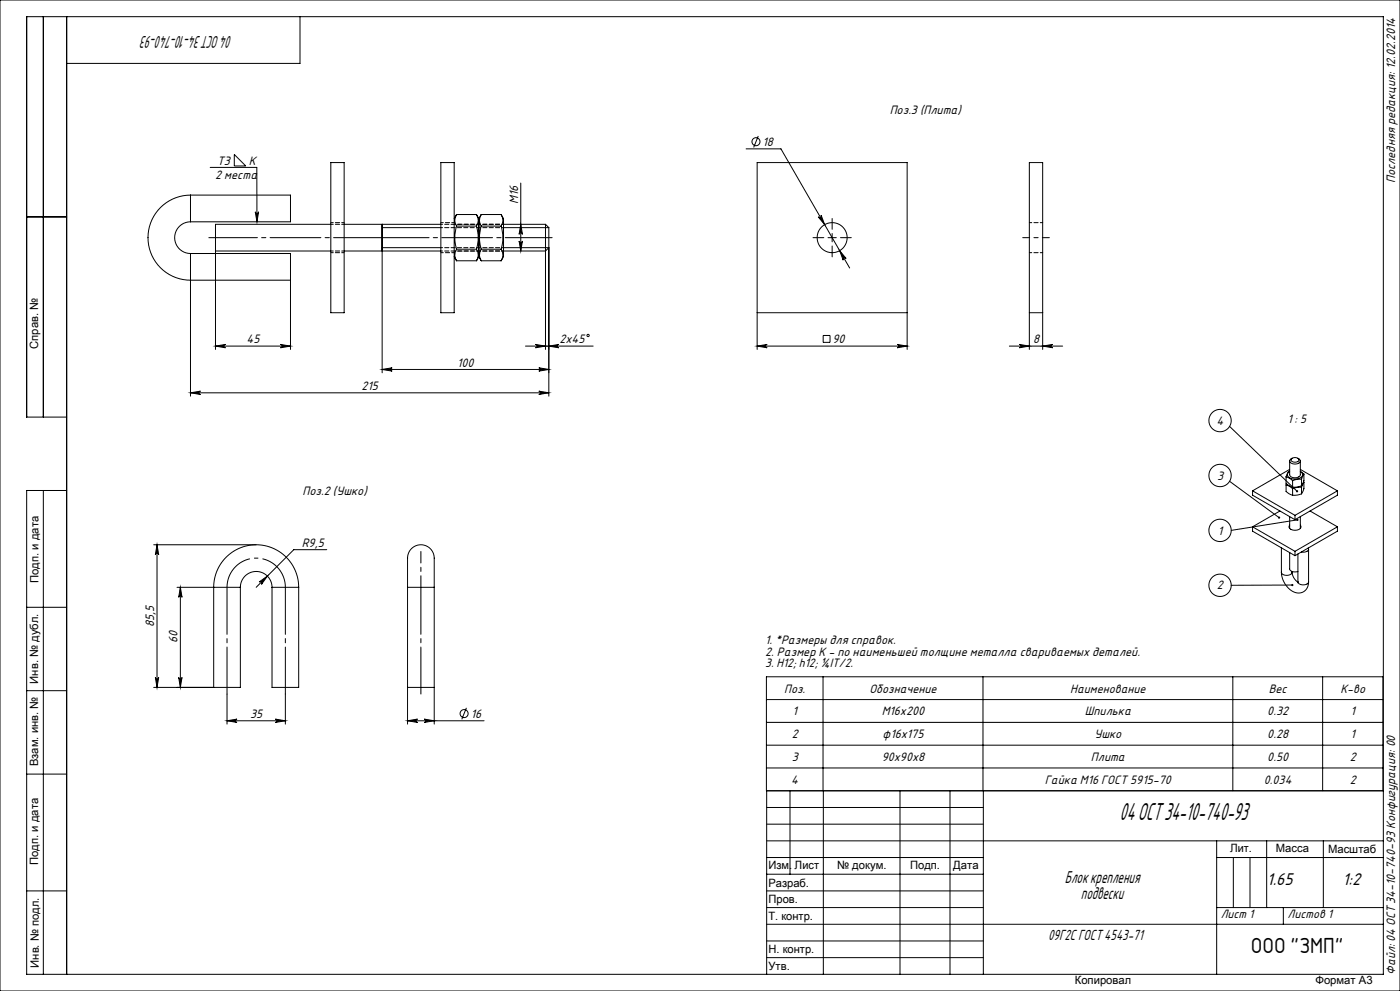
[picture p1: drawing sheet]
<svg xmlns="http://www.w3.org/2000/svg" width="420mm" height="297mm" viewBox="0 0 420 297" stroke-linecap="round" stroke-linejoin="round" font-family="sans-serif">
<g fill="none" stroke="#000" stroke-width=".3">
<path d="M0 0h420v297h-420zM13 5v120M20 5v287M90 5v14h-70M57.1 58.5a12.8 12.8 0 0 0-12.7 12.7 12.8 12.8 0 0 0 12.7 12.8M57.1 58.5h30v8h-30M57.1 58.5v8M63.1 50.2h13.9l.1 16.3M70.3 46.3l3.4 3.4h-3.4zM99.2 48.7h4v45h-4zM132.3 48.7h4v45h-4zM156.2 54.9v20.3"/>
<path d="M223.8 44.6h10.5l20.6 35.7M227.5 40.7l-1.4 3.5M8 65h12M57.1 66.5a4.8 4.8 0 0 0-4.7 4.7 4.8 4.8 0 0 0 4.7 4.8M57.1 76h30v8M57.1 76v8M64.6 75.2v29.5M64.6 75.2h34.6M76.6 63.5a.5 .5 0 0 0 .5 .5 .5 .5 0 0 0 .5-.5l-.5 3zM99.2 67.2h-34.6v8M103.2 75.2h29.1M103.2 67.2h29.1"/>
<path d="M114.6 75.2v-8v8M114.6 68.2h17.7M132.3 74.2h-17.7v37.5M136.3 76.9l.7 1.3M137 64.3a3.1 3.1 0 0 0 0 3.5M137 67.8a11.5 11.5 0 0 0 0 6.9M137 74.7a3.1 3.1 0 0 0 0 3.5M137 64.3l-.7 1.2M137 78.2h5.9M137 74.7h5.9M137 67.8h5.9M137 64.3h5.9"/>
<path d="M142.9 67.8a11.5 11.5 0 0 1 0 6.9M142.9 64.3a3.1 3.1 0 0 1 0 3.5M142.9 74.7a3.1 3.1 0 0 1 0 3.5M142.9 64.3l.8 1.2M143.7 65.5v11.4M143.7 76.9l.7 1.3M143.7 76.9l-.8 1.3M144.4 74.7a3.1 3.1 0 0 0 0 3.5M144.4 67.8a11.5 11.5 0 0 0 0 6.9M144.4 64.3a3.1 3.1 0 0 0 0 3.5M144.4 64.3l-.7 1.2M144.4 78.2h5.9"/>
<path d="M144.4 74.7h5.9M144.4 67.8h5.9M144.4 64.3h5.9M150.3 74.7a3.1 3.1 0 0 1 0 3.5M150.3 67.8a11.5 11.5 0 0 1 0 6.9M150.3 64.3a3.1 3.1 0 0 1 0 3.5M150.3 64.3l.8 1.2v11.4l-.8 1.3M151.1 74.2h13.5M151.1 68.2h13.5M151.1 75.2h12.5M151.1 67.2h12.5M155.7 72.2a.5 .5 0 0 0 .5 .5 .5 .5 0 0 0 .5-.5l-.5 3z"/>
<path d="M156.2 67.2l.5 3a.5 .5 0 0 0-.5-.4 .5 .5 0 0 0-.5 .4zM163.6 67.2v8M163.6 67.2l1 1M163.6 75.2v29.5M164.6 68.2v6M164.6 74.2l-1 1M164.6 74.2v44.5M245.5 65a.5 .5 0 0 0 .6 .1 .5 .5 0 0 0 .2-.6l1.1 2.8zM248.4 71.2h2.5M249.6 70v2.5M251.9 75.1l1.9 2.4a.5 .5 0 0 0-.6-.2 .5 .5 0 0 0-.2 .7zM57.1 84v34.7"/>
<path d="M57.1 84h30M87.1 84v20.7M227.1 93.7h45M308.8 93.7h4M57.1 117.7l3-.5a.5 .5 0 0 0-.4 .5 .5 .5 0 0 0 .4 .5zM57.1 117.7h107.5M64.6 103.7l3-.5a.5 .5 0 0 0-.4 .5 .5 .5 0 0 0 .4 .5zM64.6 103.7h22.5M84.1 103.2l3 .5-3 .5a.5 .5 0 0 0 .5-.5 .5 .5 0 0 0-.5-.5zM114.6 110.7l3-.5a.5 .5 0 0 0-.4 .5 .5 .5 0 0 0 .4 .5zM114.6 110.7h50M157.6 103.7h20.3"/>
<path d="M160.6 103.2l3 .5-3 .5a.5 .5 0 0 0 .5-.5 .5 .5 0 0 0-.5-.5zM161.6 110.2l3 .5-3 .5a.5 .5 0 0 0 .5-.5 .5 .5 0 0 0-.5-.5zM161.6 117.2l3 .5-3 .5a.5 .5 0 0 0 .5-.5 .5 .5 0 0 0-.5-.5zM164.6 103.7l3-.5a.5 .5 0 0 0-.4 .5 .5 .5 0 0 0 .4 .5zM227.1 103.7l3-.5a.5 .5 0 0 0-.4 .5 .5 .5 0 0 0 .4 .5zM227.1 103.7h45M227.1 104.7v-56h45v56M246.9 100.5h2.1v2.1h-2.1zM269.1 103.2l3 .5-3 .5a.5 .5 0 0 0 .5-.5 .5 .5 0 0 0-.5-.5zM302.8 103.7h16M305.8 103.2l3 .5-3 .5a.5 .5 0 0 0 .5-.5 .5 .5 0 0 0-.5-.5zM308.8 104.7v-56h4v56"/>
<path d="M312.8 103.7l3-.5a.5 .5 0 0 0-.5 .5 .5 .5 0 0 0 .5 .5zM20 125h-12v-120h407v287h-407v-145h12M368.9 127.8l20.2 19.4M386.9 138.2v4.1a1.85 1.85 0 0 0 3.2 0v-4.1M387.5 137.5a1.39 1.39 0 0 1 2.2 .4 1.37 1.37 0 0 1-2.4-.2zM387.6 137.3a.88 .88 0 0 0-.7 1.1 .88 .88 0 0 0 1.1 .6 1.35 1.35 0 0 0 2-1.1l-.7-.6M13 147v145M368.9 144.2l14.8 10.9M375.8 157.9l12.7 7.3M375.8 147.1v1.3l12.7 7.4M375.8 157.9v1.3l12.7 7.3M375.8 147.1l12.7 7.3"/>
<path d="M384 153.1l-8.2 4.8M385.8 142.9l2 1.1M385.8 142.9v2l2 1.1M385.8 145.3l2 1.2M385.8 145.3v2l2 1.1M385.9 145l-.1 .3M386.9 141.3a1.06 1.06 0 0 0-.7 1.2 1.06 1.06 0 0 0 1.1 .9 2.64 2.64 0 0 0 3.5-1.1l-.2-.6-.5-.4 1.1 .8M386.9 141.2l-.6 .4-.5 1.3M386.9 157.4a.9 .9 0 0 0 0 1 .9 .9 0 0 0 .8 .4 1.78 1.78 0 0 0 2.6-1.1l-.2-.3M386.9 154.8v3.6M386.9 140.7l-11.1 6.4M387.8 144v2"/>
<path d="M387.8 146.5v1.9M388.5 154.4v1.4M389.2 155.8l-19.8 3.2M390.1 154.8v3.6M390.1 140.7l11.1 6.4M390.5 143.6h-1.3l-1.4 .4M390.5 145.6l-1.3 .4h-1.4M390.5 146l-1.3 .1-1.4 .4M390.5 148l-1.3 .4h-1.4M390.5 143.6v2M390.5 146v2M391.1 144.4l.1 .1"/>
<path d="M391.2 142.1l-.7 1.5M391.2 142.1a4.6 4.6 0 0 1-.6 3.2l-.1 .3M391.2 144.5l-.7 1.5M391.2 144.5a4.6 4.6 0 0 1-.6 3.2l-.1 .3M393 153.1l8.2 4.8M401.2 157.9l-12.7 7.3M401.2 147.1v1.3l-12.7 7.4M401.2 157.9v1.3l-12.7 7.3M401.2 147.1l-12.7 7.3M46.1 163.3h30.8M47.1 163.3v42.7M47.1 163.3l.5 3a.5 .5 0 0 0-.5-.5 .5 .5 0 0 0-.5 .5z"/>
<path d="M53.1 176h11M54.1 176l.5 3a.5 .5 0 0 0-.5-.5 .5 .5 0 0 0-.5 .5zM54.1 176v30M64.1 176a12.7 12.7 0 0 1 12.8-12.7 12.7 12.7 0 0 1 12.7 12.7M64.1 176h8M64.1 176v30M72.1 176a4.7 4.7 0 0 1 4.8-4.7 4.7 4.7 0 0 1 4.7 4.7M72.1 176v30h-8M77.7 174.4l2.5-1.7-1.8 2.4a.5 .5 0 0 0 0-.7 .5 .5 0 0 0-.7 0zM81.6 176v30h8v-30M81.6 176h8M98 164.7h-9.9l-11.2 11.3"/>
<path d="M122.3 176v-7.1a4.5 4.5 0 0 1 4.2-5.6 4.6 4.6 0 0 1 3.8 5.6v7.1M122.3 176h8M122.3 176v41M130.3 176v41M384.4 171.5a6.3 6.3 0 0 0 5.3 6.2 3.1 3.1 0 0 0 2.9-3.3M384.4 171.5a1.85 1.85 0 0 0 3.2 0M384.4 164.2v7.3M386.9 165.6v4.9a1.74 1.74 0 0 0 2.5 .8M387.6 171.5l.5 1.6 1.3 1.3M387.6 171.3v.2M387.7 175.3l-18.3 .1M388.5 165.2v1.3"/>
<path d="M389.4 174.4l-.1 .3M389.4 174.4a1.84 1.84 0 0 0 3.2 0M389.4 166v8.4M392.5 164.2a1.03 1.03 0 0 1-.3 1.1 1.03 1.03 0 0 1-1.1 .2l-.7-.1M392.6 164.6v9.8M8 182h12M8 207h12M46.1 206h18M46.6 203a.5 .5 0 0 0 .5 .5 .5 .5 0 0 0 .5-.5l-.5 3zM53.6 203a.5 .5 0 0 0 .5 .5 .5 .5 0 0 0 .5-.5l-.5 3zM68.1 216l3-.5a.5 .5 0 0 0-.5 .5 .5 .5 0 0 0 .5 .5zM68.1 216h17.5"/>
<path d="M68.1 208v9M82.6 215.5l3 .5-3 .5a.5 .5 0 0 0 .5-.5 .5 .5 0 0 0-.5-.5zM85.6 208v9M122.3 216l3-.5a.5 .5 0 0 0-.5 .5 .5 .5 0 0 0 .5 .5zM122.3 216h22.9M122.3 206h8M127.3 215.5l3 .5-3 .5a.5 .5 0 0 0 .4-.5 .5 .5 0 0 0-.4-.5zM139.9 212.1l-1.4 3.5M229.9 216.5h185M229.9 209.7h185M246.9 202.8v34.2M294.9 202.8v34.2"/>
<path d="M369.8 202.8v34.2M396.8 202.8v34.2M8 232h12M229.9 223.3h185M229.9 230.2h185M230 237v55M237 237v25M247 237v55M270 237v55M285 237v55M295 237v55M414.9 237v-34.2h-185v34.2h185.1"/>
<path d="M230 257h65M230 242h65M230 247h65M230 252h185M365 252v40M365 257h50M370 257v15M375 257v15M380 252v20M397 252v20M8 267h12M230 262h65"/>
<path d="M230 267h65M230 272h65M230 277h185M365 272h50M385 272v5M230 282h65M230 287h65"/>
<circle cx="226.8" cy="42.5" r="1.2"/>
<circle cx="249.6" cy="71.2" r="4.5"/>
<circle cx="176.4" cy="100.5" r=".34"/>
<circle cx="366" cy="126" r="3.3"/>
<circle cx="366" cy="142.5" r="3.3"/>
<circle cx="366" cy="159" r="3.3"/>
<circle cx="366" cy="175.4" r="3.3"/>
<circle cx="139.2" cy="213.9" r="1.2"/>
</g>
<path d="M85.6 176a8.7 8.7 0 0 0-8.7-8.7 8.7 8.7 0 0 0-8.8 8.7" fill="none" stroke="#000" stroke-width=".3" stroke-dasharray="15.2 1.3 1.3 1.3" stroke-dashoffset="3.4" stroke-linecap="butt"/>
<path d="M132.3 74.2h18.8M132.3 75.2h18.8M151.1 68.2h-18.8M151.1 67.2h-18.8" fill="none" stroke="#000" stroke-width=".3" stroke-dasharray="1.3 .6" stroke-dashoffset=".8"/>
<path d="M247.1 71.2h-3.2M249.6 68.7v-3.2M249.6 73.7v3.3M252.1 71.2h3.3" fill="none" stroke="#000" stroke-width=".3" stroke-dasharray="15.2 1.3 1.3 1.3"/>
<path d="M314.8 71.2h-8" fill="none" stroke="#000" stroke-width=".3" stroke-dasharray="15.2 1.3 1.3 1.3" stroke-dashoffset="13.1"/>
<path d="M68.1 176v32M85.6 176v32M126.3 176v32" fill="none" stroke="#000" stroke-width=".3" stroke-dasharray="15.2 1.3 1.3 1.3" stroke-dashoffset="1.1"/>
<path d="M126.3 176v-10.7" fill="none" stroke="#000" stroke-width=".3" stroke-dasharray="15.2 1.3 1.3 1.3" stroke-dashoffset="11.8"/>
<path d="M165.6 71.2h-51" fill="none" stroke="#000" stroke-width=".3" stroke-dasharray="15.2 1.3 1.3 1.3" stroke-dashoffset="1.2"/>
<path d="M114.6 71.2h-52" fill="none" stroke="#000" stroke-width=".3" stroke-dasharray="15.2 1.3 1.3 1.3" stroke-dashoffset=".7"/>
<g fill="#000">
<path d="M76.6 63.5a.5 .5 0 0 0 .5 .5 .5 .5 0 0 0 .5-.5l-.5 3z"/>
<path d="M155.7 72.2a.5 .5 0 0 0 .5 .5 .5 .5 0 0 0 .5-.5l-.5 3zM156.2 67.2l.5 3a.5 .5 0 0 0-.5-.4 .5 .5 0 0 0-.5 .4z"/>
<path d="M57.1 117.7l3-.5a.5 .5 0 0 0-.4 .5 .5 .5 0 0 0 .4 .5zM161.6 117.2l3 .5-3 .5a.5 .5 0 0 0 .5-.5 .5 .5 0 0 0-.5-.5z"/>
<path d="M160.6 103.2l3 .5-3 .5a.5 .5 0 0 0 .5-.5 .5 .5 0 0 0-.5-.5zM164.6 103.7l3-.5a.5 .5 0 0 0-.4 .5 .5 .5 0 0 0 .4 .5z"/>
<path d="M161.6 110.2l3 .5-3 .5a.5 .5 0 0 0 .5-.5 .5 .5 0 0 0-.5-.5zM114.6 110.7l3-.5a.5 .5 0 0 0-.4 .5 .5 .5 0 0 0 .4 .5zM84.1 103.2l3 .5-3 .5a.5 .5 0 0 0 .5-.5 .5 .5 0 0 0-.5-.5zM64.6 103.7l3-.5a.5 .5 0 0 0-.4 .5 .5 .5 0 0 0 .4 .5z"/>
<path d="M312.8 103.7l3-.5a.5 .5 0 0 0-.5 .5 .5 .5 0 0 0 .5 .5zM305.8 103.2l3 .5-3 .5a.5 .5 0 0 0 .5-.5 .5 .5 0 0 0-.5-.5zM127.3 215.5l3 .5-3 .5a.5 .5 0 0 0 .4-.5 .5 .5 0 0 0-.4-.5zM122.3 216l3-.5a.5 .5 0 0 0-.5 .5 .5 .5 0 0 0 .5 .5z"/>
<path d="M388.9 147l-.1 .4 .5 .1-.2-.3 .3 .3v-.4zM383.5 154.9v.5l.5-.1-.3-.2 .3 .2-.1-.4zM389 155.6a.33 .33 0 0 0 .1 .5 .33 .33 0 0 0 .5-.4l-.4 .1 .4-.1-.3-.2zM387.5 175.1a.33 .33 0 0 0 .1 .5 .33 .33 0 0 0 .4-.3h-.3h.3l-.2-.3z"/>
<path d="M77.7 174.4a.5 .5 0 0 1 .7 0 .5 .5 0 0 1 0 .7l1.8-2.4zM227.1 103.7l3-.5a.5 .5 0 0 0-.4 .5 .5 .5 0 0 0 .4 .5zM269.1 103.2l3 .5-3 .5a.5 .5 0 0 0 .5-.5 .5 .5 0 0 0-.5-.5zM251.9 75.1l1.1 2.9a.5 .5 0 0 1 .2-.7 .5 .5 0 0 1 .6 .2zM245.5 65l1.9 2.3-1.1-2.8a.5 .5 0 0 1-.2 .6 .5 .5 0 0 1-.6-.1z"/>
<path d="M53.6 203a.5 .5 0 0 0 .5 .5 .5 .5 0 0 0 .5-.5l-.5 3zM54.1 176l.5 3a.5 .5 0 0 0-.5-.5 .5 .5 0 0 0-.5 .5zM46.6 203a.5 .5 0 0 0 .5 .5 .5 .5 0 0 0 .5-.5l-.5 3zM47.1 163.3l.5 3a.5 .5 0 0 0-.5-.5 .5 .5 0 0 0-.5 .5z"/>
<path d="M68.1 216l3-.5a.5 .5 0 0 0-.5 .5 .5 .5 0 0 0 .5 .5zM82.6 215.5l3 .5-3 .5a.5 .5 0 0 0 .5-.5 .5 .5 0 0 0-.5-.5z"/>
</g>
<path d="M136.3 75.2h7.4M143.7 75.2h7.4M143.7 67.2h-7.4M151.1 67.2h-7.4" fill="none" stroke="#000" stroke-width=".3" stroke-dasharray="1.3 .6" stroke-dashoffset=".7"/>
<path d="M99.2 75.2h4M99.2 75.7h4M103.2 67.2h-4M103.2 66.7h-4M132.3 75.7h4M136.3 66.7h-4M308.8 75.7h4M312.8 66.7h-4" fill="none" stroke="#000" stroke-width=".3" stroke-dasharray="1.3 .6" stroke-dashoffset=".5"/>
<text font-size="7.3" x="335.9" y="245.9">04 ОСТ 34-10-740-93</text>
<text font-size="6.3" x="375.2" y="285.5">ООО &quot;ЗМП&quot;</text>
<g font-size="5.1">
<text x="69.6" y="10.7" transform="rotate(-180 69.6 10.7)">04 ОСТ 34-10-740-93</text>
<text x="319.4" y="264.5">Блок крепления</text>
<text x="324.3" y="269.5">подвески</text>
<text x="380.1" y="265.3">1.65</text>
<text x="402.8" y="265.3">1:2</text>
</g>
<text font-size="4.4" x="314.4" y="281.8">09Г2С ГОСТ 4543-71</text>
<g font-size="3.7">
<text x="266.9" y="34.1">Поз.3 (Плита)</text>
<text x="228.8" y="43.8">18</text>
<text x="64.6" y="53.5">2 места</text>
<text x="65.1" y="49.4">Т3</text>
<text x="74.6" y="49.4">К</text>
<text x="418.5" y="54.9" transform="rotate(-90 418.5 54.9)">Последняя редакция: 12.02.2014</text>
<text x="155.4" y="61.2" transform="rotate(-90 155.4 61.2)">М16</text>
<text x="74" y="102.9">45</text>
<text x="167.8" y="102.9">2x45</text>
<text x="249.8" y="102.9">90</text>
<text x="309.9" y="102.9">8</text>
<text x="137.2" y="109.9">100</text>
<text x="108.4" y="116.9">215</text>
<text x="365" y="127.3">4</text>
<text x="386.2" y="126.7">1 : 5</text>
<text x="365.1" y="143.8">3</text>
<text x="90.8" y="148.4">Поз.2 (Ушко)</text>
<text x="365.4" y="160.2">1</text>
<text x="90.5" y="163.9">R9,5</text>
<text x="365.1" y="176.7">2</text>
<text x="46.3" y="188" transform="rotate(-90 46.3 188)">85,5</text>
<text x="53.3" y="192.8" transform="rotate(-90 53.3 192.8)">60</text>
<text x="229.5" y="192.9">1. *Размеры для справок.</text>
<text x="229.5" y="196.5">2. Размер К - по наименьшей толщине металла свариваемых деталей.</text>
<text x="229.5" y="200">3. H12; h12; «IT/2.</text>
<text x="235.3" y="207.5">Поз.</text>
<text x="260.8" y="207.5">Обозначение</text>
<text x="321.1" y="207.5">Наименование</text>
<text x="380.6" y="207.5">Вес</text>
<text x="402.1" y="207.5">К-во</text>
<text x="75" y="215.2">35</text>
<text x="141.2" y="215.2">16</text>
<text x="237.8" y="214.4">1</text>
<text x="264.5" y="214.4">М16х200</text>
<text x="325.5" y="214.4">Шпилька</text>
<text x="380.2" y="214.4">0.32</text>
<text x="405.2" y="214.4">1</text>
<text x="237.5" y="221.2">2</text>
<text x="264.8" y="221.2">ф16х175</text>
<text x="328.3" y="221.2">Ушко</text>
<text x="380.2" y="221.2">0.28</text>
<text x="405.2" y="221.2">1</text>
<text x="237.5" y="228">3</text>
<text x="264.5" y="228">90х90х8</text>
<text x="327.3" y="228">Плита</text>
<text x="380.2" y="228">0.50</text>
<text x="404.9" y="228">2</text>
<text x="237.4" y="234.9">4</text>
<text x="313.4" y="234.9">Гайка M16 ГОСТ 5915-70</text>
<text x="379.1" y="234.9">0.034</text>
<text x="404.9" y="234.9">2</text>
<text x="418.5" y="292.1" transform="rotate(-90 418.5 292.1)">Файл: 04 ОСТ 34-10-740-93 Конфигурация: 00</text>
</g>
<g font-size="3.6">
<text x="366.2" y="275.3">Лист 1</text>
<text x="386.3" y="275.2">Листов 1</text>
</g>
<g font-size="3.4">
<text x="11.5" y="104.5" transform="rotate(-90 11.5 104.5)">Справ. №</text>
<text x="11.6" y="174.7" transform="rotate(-90 11.6 174.7)">Подп. и дата</text>
<text x="11.4" y="204.9" transform="rotate(-90 11.4 204.9)">Инв. № дубл.</text>
<text x="11.4" y="229.6" transform="rotate(-90 11.4 229.6)">Взам. инв. №</text>
<text x="369" y="255.5">Лит.</text>
<text x="382.8" y="255.5">Масса</text>
<text x="398.4" y="255.8">Масштаб</text>
<text x="11.4" y="259.2" transform="rotate(-90 11.4 259.2)">Подп. и дата</text>
<text x="230.5" y="260.4">Изм.</text>
<text x="238.4" y="260.4">Лист</text>
<text x="251.1" y="260.4">№ докум.</text>
<text x="273" y="260.4">Подп.</text>
<text x="286" y="260.4">Дата</text>
<text x="230.5" y="265.7">Разраб.</text>
<text x="230.5" y="275.7">Т. контр.</text>
<text x="230.6" y="270.7">Пров.</text>
<text x="230.6" y="285.7">Н. контр.</text>
<text x="11.6" y="290" transform="rotate(-90 11.6 290)">Инв. № подл.</text>
<text x="230.6" y="290.8">Утв.</text>
<text x="322.5" y="295">Копировал</text>
<text x="394.6" y="295">Формат А3</text>
</g>
</svg>
